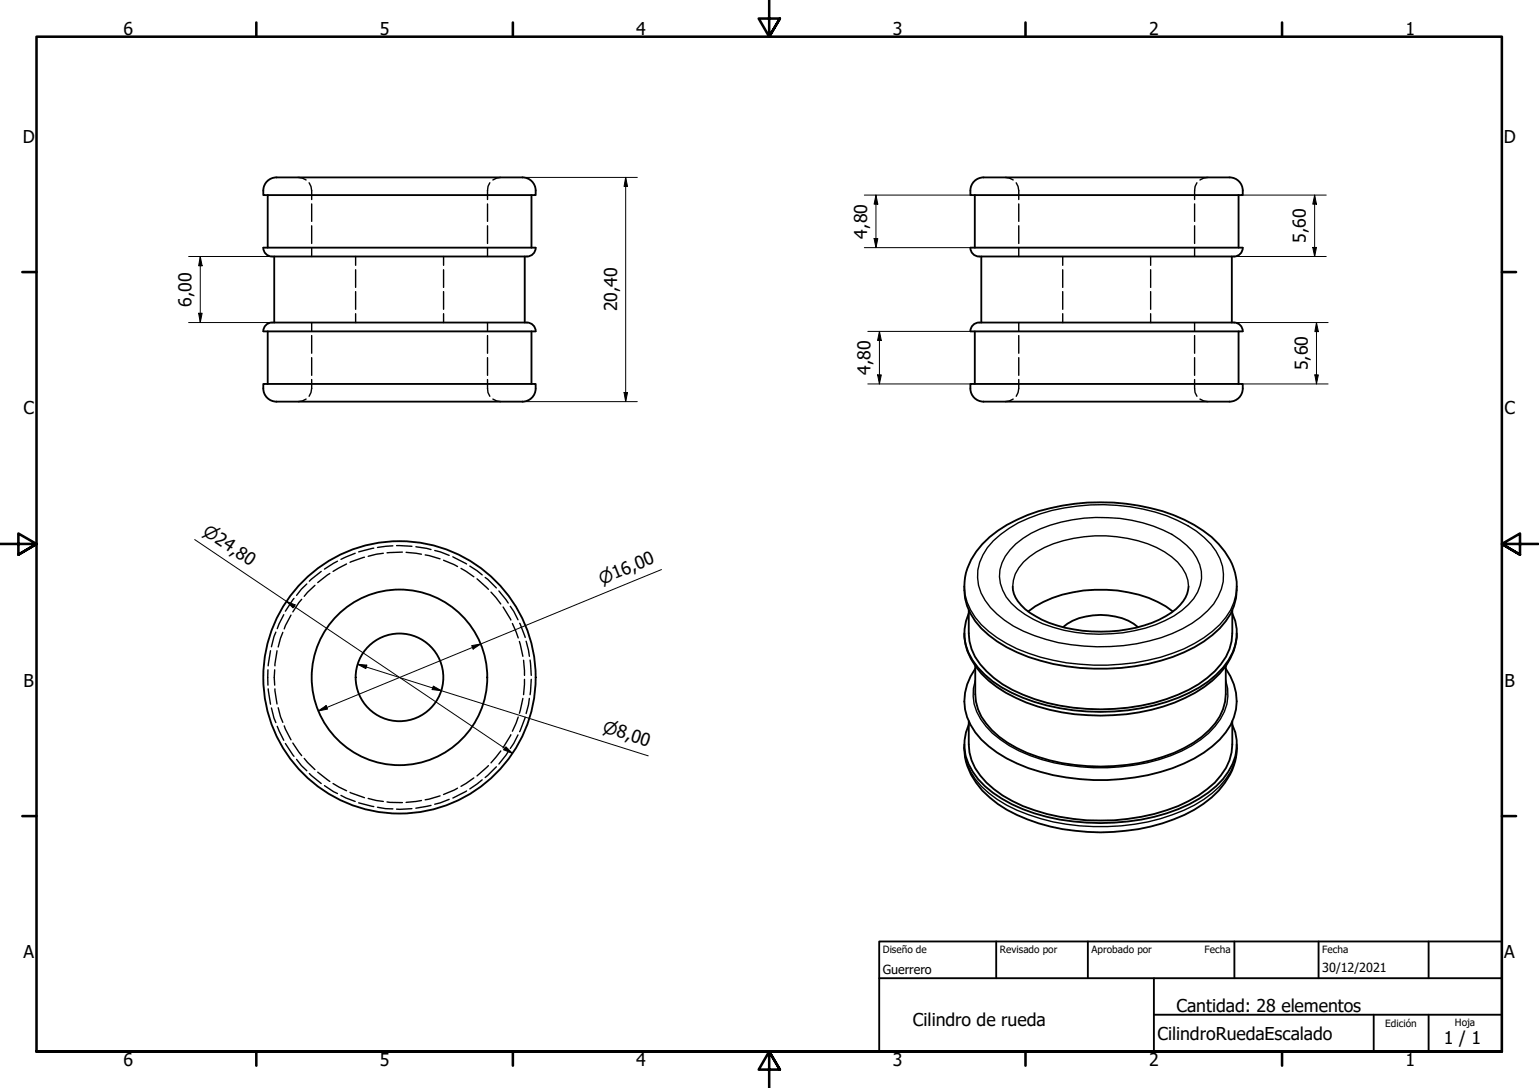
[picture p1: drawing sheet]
<svg xmlns="http://www.w3.org/2000/svg" width="420mm" height="297mm" viewBox="0 0 420 297" stroke-linecap="round" stroke-linejoin="round" font-family="sans-serif">
<!-- layer: Oculto (ISO) -->
<g fill="none" stroke="#000" stroke-width=".38">
<path d="M81.5 48.4l1 .2 1.1 .5M84.4 49.9l.5 1 .2 1.2v2.4M85.1 55.7v4.7M133.1 55.7v4.7M133.7 49.9l-.5 1-.1 3.6M136.7 48.4l-1.1 .2-1 .5M274.5 48.4l1.1 .2 1 .5M277.4 49.9l.5 1 .2 1.2v2.4M278.1 55.7v4.7M326.1 55.7v4.7M326.8 49.9l-.5 1-.2 3.6M329.7 48.4l-1.1 .2-1 .5"/>
<path d="M85.1 61.6v4.9M85.1 67.6v2.4M97.1 70v2.4M97.1 73.6v4.9M97.1 79.6v4.8M121.1 70v2.4M121.1 73.6v4.9M121.1 79.6v4.8M133.1 61.6v4.9M133.1 67.6v2.4M278.1 61.6v4.9M278.1 67.6v2.4"/>
<path d="M290.1 70v2.4M290.1 73.6v4.9M290.1 79.6v4.8M314.1 70v2.4M314.1 73.6v4.9M314.1 79.6v4.8M326.1 61.6v4.9M326.1 67.6v2.4M85.1 88.1v2.4M85.1 91.6v4.8M85.1 97.6v4.9M97.1 85.6v2.5"/>
<path d="M121.1 85.6v2.5M133.1 88.1v2.4M133.1 91.6v4.8M133.1 97.6v4.9M278.1 88.1v2.4M278.1 91.6v4.8M278.1 97.6v4.9M290.1 85.6v2.5M314.1 85.6v2.5M326.1 88.1v2.4M326.1 91.6v4.8M326.1 97.6v4.9"/>
<path d="M83.6 109l-1.1 .5-1 .2M85.1 103.6v2.4l-.2 1.2-.5 1M133.1 103.6l.1 3.6 .5 1M134.6 109l1 .5 1.1 .2M276.6 109l-1 .5-1.1 .2M278.1 103.6v2.4l-.2 1.2-.5 1M326.1 103.6l.2 3.6 .5 1M327.6 109l1 .5 1.1 .2M83.8 159.4l-1.5 1.4-1.3 1.7M86 159.8l-2.9 3M87.7 156l-3.2 2.7M90 156.6l-3.3 2.5"/>
<path d="M92.1 153.2l-3.5 2.2M94.6 154l-3.7 2M97 151.1l-3.9 1.6M99.5 152.1l-3.9 1.4M102 149.7l-4.1 1M104.6 151.1l-4.1 .8M107.3 149l-4.2 .5M108.3 149l4.2 .1M109.9 150.7l-4.2 .2M110.9 150.8l4.2 .5M113.5 149.3l4.2 .7M116.1 151.5l4 1.1"/>
<path d="M118.7 150.3l3.9 1.3M121.1 153l3.8 1.7M123.6 152l3.8 2M125.9 155.2l3.4 2.3M128.3 154.5l3.3 2.5M130.2 158l3.1 2.9M132.5 157.7l3 2.8M73.9 177.7l-.7 4.1M75.3 172.6l-.5 1.2-.7 2.8M75.6 177.7l-.5 4.1M77.2 172.6l-1.3 4M77.5 167.8l-1.8 3.8"/>
<path d="M79.4 167.9l-1.8 3.8M80.3 163.4l-2.4 3.5M82.4 163.6l-2.5 3.5M134 161.7l2.7 3.2M136.2 161.3l2.5 3.3M137.4 165.7l2 3.6M139.3 165.5l1 1.4 1.1 2.3M139.9 170.2l1.6 4M141.8 175.1l.9 4.1M141.9 170.2l1.5 3.8M143.6 175.1l.9 4.1M73.2 182.9v4.2"/>
<path d="M73.2 188.1l.7 4.2M74.1 193.3l.7 2.8 .5 1.2M75 182.9v4.2M75.1 188.1l.5 4.1M75.7 198.3l1.8 3.8M75.9 193.2l.7 2.5 .6 1.5M77.6 198.2l1.8 3.8M141.5 195.8l-1.6 3.8M142.7 190.7l-.9 4M142.9 180.3l.3 4.1M143.2 185.5l-.3 4.2M143.4 195.8l-1.5 4"/>
<path d="M144.5 190.7l-.9 4.1M144.7 180.2l.3 4.2M145 185.5l-.3 4.2M77.9 203l2.4 3.5M79.9 202.9l2.5 3.4M81 207.3l1.3 1.7 1.5 1.4M83.1 207.1l2.9 3M84.5 211.2l3.2 2.7M86.7 210.8l3.3 2.5M88.6 214.5l3.5 2.1M90.9 213.9l3.7 2M93.1 217.2l3.9 1.6"/>
<path d="M95.6 216.3l3.9 1.5M97.9 219.2l4.1 1M100.5 218l4.1 .8M105.7 218.9l4.2 .2M115.1 218.6l-4.2 .5M117.7 219.9l-4.2 .7M120.1 217.3l-4 1.1M122.6 218.2l-3.9 1.4M124.9 215.2l-3.8 1.7M127.4 215.9l-3.8 2M129.3 212.4l-3.4 2.3M131.6 212.9l-3.3 2.5"/>
<path d="M133.3 209l-3.1 2.8M135.5 209.3l-3 3M136.7 205l-2.7 3.3M138.7 205.2l-2.5 3.4M139.4 200.6l-2 3.6M141.4 200.6l-1.1 2.3-1 1.4M103.1 220.4l2.2 .4h2M112.5 220.8l-4.2 .1"/>
</g>
<!-- layer: Visible (ISO) -->
<g fill="none" stroke="#000" stroke-width=".51">
<path d="M71.9 52.1v1.2h74.3v-1.2M73.1 53.3v14.3M75.4 48.4h67.3M75.5 48.4a3.6 3.6 0 0 0-3.6 3.6M142.7 48.4a3.6 3.6 0 0 1 3.5 3.6M145.1 53.3v14.3M264.9 52.1v1.2h74.4v-1.2M266.1 53.3v14.3M335.7 48.4a3.6 3.6 0 0 1 3.6 3.6M335.7 48.4h-67.2a3.6 3.6 0 0 0-3.6 3.6M338.1 53.3v14.3M74.3 70a2.38 2.38 0 0 1-2.4-2.4h74.3a2.38 2.38 0 0 1-2.3 2.4h-69.6"/>
<path d="M74.9 70v18.1M143.3 70v18.1M267.3 70a2.38 2.38 0 0 1-2.4-2.4h74.4a2.38 2.38 0 0 1-2.4 2.4M267.3 70h69.6M267.9 70v18.1M336.3 70v18.1M71.9 90.5h74.3M73.1 90.5v14.3M74.3 88.1a2.38 2.38 0 0 0-2.4 2.3M74.3 88.1h69.6a2.38 2.38 0 0 1 2.3 2.3M145.1 90.5v14.3M264.9 90.5h74.4"/>
<path d="M266.1 90.5v14.3M267.3 88.1a2.38 2.38 0 0 0-2.4 2.3M267.3 88.1h69.6M336.9 88.1a2.38 2.38 0 0 1 2.4 2.3M338.1 90.5v14.3M75.4 109.7h67.3M75.5 109.7a3.8 3.8 0 0 1-3.6-4.9h74.3a3.9 3.9 0 0 1-3.5 4.9M335.7 109.7h-67.2a3.8 3.8 0 0 1-3.6-4.9h74.4a3.9 3.9 0 0 1-3.6 4.9M268.2 148.6a39.6 39.6 0 0 1 21.9-10.6 57.1 57.1 0 0 1 33.2 3.9 25.3 25.3 0 0 1 13.1 12.1 16.2 16.2 0 0 1-5.4 19.4 45.8 45.8 0 0 1-24.9 9 57.6 57.6 0 0 1-31.3-5.7 21.8 21.8 0 0 1-10.8-11.2 16.6 16.6 0 0 1 4.2-16.9zM263.3 172.9a18.2 18.2 0 0 0 8.9 14.7 51.4 51.4 0 0 0 31.8 7.6 47.9 47.9 0 0 0 24.7-7.6 18.2 18.2 0 0 0 8.9-14.7M264.5 167.4a13.3 13.3 0 0 0 2.5 14.9 32.8 32.8 0 0 0 15.4 9.3 59.8 59.8 0 0 0 42.3-2.4 24.2 24.2 0 0 0 11.8-11 12.6 12.6 0 0 0-.1-10.8M264.5 166.5v6.4a14.1 14.1 0 0 0 4.8 10.3 35.6 35.6 0 0 0 16.5 8.7 59.1 59.1 0 0 0 35.8-2.2 26.4 26.4 0 0 0 13.1-10.4l1-2.1 .5-2.1 .2-2.2v-6.4"/>
<path d="M276.5 160.1a10.1 10.1 0 0 0 6.3 8.2 35.9 35.9 0 0 0 20.2 4.1 32 32 0 0 0 18.1-6.1 8.7 8.7 0 0 0 3.4-6.2M280.7 166.9a32.4 32.4 0 0 1 21.3-5.9 31.4 31.4 0 0 1 18.2 5.9M290.2 171.2a17.2 17.2 0 0 1 14.3-2.9 12.6 12.6 0 0 1 6.2 2.9M264.5 197.9a12.7 12.7 0 0 0 1.1 12.8 28.4 28.4 0 0 0 13.6 10.2 61.1 61.1 0 0 0 42.5 0 28.4 28.4 0 0 0 13.6-10.2 12.7 12.7 0 0 0 1.1-12.8M264.5 196.9v6.3a15.6 15.6 0 0 0 6.8 12.2 42 42 0 0 0 21.7 8.2 56.6 56.6 0 0 0 31.5-4.9 25.4 25.4 0 0 0 10.2-9l1-2.1 .5-2.2 .2-2.2v-6.3M266.3 182.5a14.4 14.4 0 0 0 1.6 19.4 35.7 35.7 0 0 0 16.2 8.8 59.8 59.8 0 0 0 39.1-2.2 26.6 26.6 0 0 0 12.8-10.6 14.2 14.2 0 0 0-1.4-15.4M266.3 181.8v7.7a15 15 0 0 0 6.5 11.7 44 44 0 0 0 24.1 8 51.4 51.4 0 0 0 26.4-5 21.1 21.1 0 0 0 10.6-10.5l.6-2.1 .1-2.1v-7.7M263.3 203.2a16.6 16.6 0 0 0 4.9 12.6 39.6 39.6 0 0 0 21.9 10.6 58.5 58.5 0 0 0 33.2-3.9 25.8 25.8 0 0 0 13.1-12.1l.4-1.2a14.8 14.8 0 0 0 .8-6"/>
<circle cx="109.1" cy="184.9" r="37.2"/>
<circle cx="109.1" cy="184.9" r="24"/>
<circle cx="109.1" cy="184.9" r="12"/>
</g>
<!-- layer: Visible fina (ISO) -->
<path d="M271.2 147.6a38.9 38.9 0 0 1 22.9-9.4 52.1 52.1 0 0 1 27.4 3.9 22.1 22.1 0 0 1 11.6 10.4 12.1 12.1 0 0 1-1.8 12.4 30.7 30.7 0 0 1-17.5 10.1 54.9 54.9 0 0 1-34.4-2.7 22.8 22.8 0 0 1-11.6-10.4 12.1 12.1 0 0 1 1.8-12.4zM277.3 148.5a32.7 32.7 0 0 1 18.7-7 42.2 42.2 0 0 1 24 4.4 17 17 0 0 1 7.5 8.3 10.5 10.5 0 0 1-3.1 10.9 31 31 0 0 1-17.9 7.7 42.9 42.9 0 0 1-24.4-3.7 17.9 17.9 0 0 1-8.4-8 9.8 9.8 0 0 1 2-10.9zM263.3 160.1a16.3 16.3 0 0 0 6.6 12.3 45.8 45.8 0 0 0 24.9 8.9 56.1 56.1 0 0 0 31.3-5.6 21.8 21.8 0 0 0 10.8-11.2l.5-2.2 .2-2.2M276.5 160.1a11.6 11.6 0 0 1 6.5-9.4 36.9 36.9 0 0 1 34.9 0 11.8 11.8 0 0 1 6.6 9.4M266.3 185.8a12.5 12.5 0 0 0 2.9 12.5 31.2 31.2 0 0 0 15.2 9.1 56.7 56.7 0 0 0 38.2-2.4 22.7 22.7 0 0 0 11.7-10.7 12.3 12.3 0 0 0 .3-8.5M263.3 204.2a16.3 16.3 0 0 0 6.6 12.3 42.9 42.9 0 0 0 21.2 8.5 58.1 58.1 0 0 0 35-5.2 21.8 21.8 0 0 0 10.8-11.2l.5-2.2 .2-2.2" fill="none" stroke="#000" stroke-width=".38"/>
<!-- layer: Borde (ISO) -->
<g fill="none" stroke="#000" stroke-width=".7">
<path d="M70 6.1v3.9M140 6.1v3.9M210 0v10l-2.9-4.9h5.8l-2.9 4.9 2.9-4.9M280 6.1v3.9M350 6.1v3.9M6.1 74.3h3.9M410 74.3h3.9M0 148.5h10l-5-2.8v5.7l5-2.9-5 2.9M420 148.5h-10l5-2.8v5.7l-5-2.9 5 2.9M6.1 222.8h3.9M410 222.8h3.9M10 287.1v-277.1h400v277.1h-400h400"/>
<path d="M70 287.1v3.8M140 287.1v3.8M212.9 292l-2.9-4.9 2.9 4.9h-5.8l2.9-4.9v9.9M280 287.1v3.8M350 287.1v3.8"/>
</g>
<path d="M240 257h170v30.1h-170zM272 257v10.1M297 257v10.1M337 257v10.1M360 257v10.1M390 257v10.1M240 267.1h170M315 277h95M315 267.1v20M375 277v10.1M390 277v10.1" fill="none" stroke="#000" stroke-width=".51"/>
<!-- layer: Cota (ISO) -->
<g fill="none" stroke="#000" stroke-width=".27">
<path d="M142.7 48.4h31.3M170.8 48.4l.5 2.5h-.9zM170.8 48.4v61.3M236 53.3h28.9M239.1 53.3l.5 2.4h-1zM239.1 53.3v14.3M339.3 53.3h22.8M358.9 53.3l.5 2.4h-1zM358.9 53.3v16.7M51.5 70h22.8M54.7 70l.5 2.6h-1zM54.7 70v18.1"/>
<path d="M236 67.6h28.9M238.6 65.1h1l-.5 2.5zM336.9 70h25.2M358.4 67.5h1l-.5 2.5zM51.5 88.1h22.8M54.2 85.5h1l-.5 2.6zM236.9 90.5h28M240.1 90.5l.5 2.4h-1zM240.1 90.5v14.3M336.9 88.1h25.7M359.4 88.1l.5 2.4h-.9zM359.4 88.1v16.7"/>
<path d="M142.7 109.7h31.3M170.4 107.2h.9l-.5 2.5zM236.9 104.8h28M239.6 102.3h1l-.5 2.5zM339.3 104.8h23.3M359 102.3h.9l-.5 2.5zM53.1 147.3l86.9 58.4M180.6 155.5l-93.7 38.6M78.2 164.2l2.4 .9-.6 .9zM128.8 176.3l2.5-.5-2.1 1.4zM86.9 194.1l2.1-1.5 .4 1zM97.6 181.3l2.5 .3-.2 .9z"/>
<path d="M97.6 181.3l79.4 25.1M118.3 187.3l2.2 1.3-2.5-.3zM138.1 203.9l1.9 1.8-2.5-1z"/>
</g>
<g fill="#000">
<path d="M170.8 48.4l.5 2.5h-.9z" fill-rule="evenodd"/>
<path d="M239.1 53.3l.5 2.4h-1z" fill-rule="evenodd"/>
<path d="M358.9 53.3l.5 2.4h-1z" fill-rule="evenodd"/>
<path d="M54.7 70l.5 2.6h-1z" fill-rule="evenodd"/>
<path d="M238.6 65.1h1l-.5 2.5z" fill-rule="evenodd"/>
<path d="M358.4 67.5h1l-.5 2.5z" fill-rule="evenodd"/>
<path d="M54.2 85.5h1l-.5 2.6z" fill-rule="evenodd"/>
<path d="M240.1 90.5l.5 2.4h-1z" fill-rule="evenodd"/>
<path d="M359.4 88.1l.5 2.4h-.9z" fill-rule="evenodd"/>
<path d="M170.4 107.2h.9l-.5 2.5z" fill-rule="evenodd"/>
<path d="M239.6 102.3h1l-.5 2.5z" fill-rule="evenodd"/>
<path d="M359 102.3h.9l-.5 2.5z" fill-rule="evenodd"/>
<path d="M78.2 164.2l2.4 .9-.6 .9z" fill-rule="evenodd"/>
<path d="M128.8 176.3l2.5-.5-2.1 1.4z" fill-rule="evenodd"/>
<path d="M86.9 194.1l2.1-1.5 .4 1z" fill-rule="evenodd"/>
<path d="M97.6 181.3l2.5 .3-.2 .9z" fill-rule="evenodd"/>
<path d="M118.3 187.3l2.2 1.3-2.5-.3z" fill-rule="evenodd"/>
<path d="M138.1 203.9l1.9 1.8-2.5-1z" fill-rule="evenodd"/>
</g>
<g font-size="4.8">
<text x="33.7" y="9.6">6</text>
<text x="103.7" y="9.6">5</text>
<text x="173.7" y="9.6">4</text>
<text x="243.7" y="9.6">3</text>
<text x="313.7" y="9.6">2</text>
<text x="383.7" y="9.6">1</text>
<text x="6.2" y="38.9">D</text>
<text x="410.5" y="38.9">D</text>
<text x="236.7" y="65.1" transform="rotate(-90 236.7 65.1)">4,80</text>
<text x="356.5" y="66.3" transform="rotate(-90 356.5 66.3)">5,60</text>
<text x="52.3" y="83.7" transform="rotate(-90 52.3 83.7)">6,00</text>
<text x="168.5" y="85" transform="rotate(-90 168.5 85)">20,40</text>
<text x="357.1" y="101.1" transform="rotate(-90 357.1 101.1)">5,60</text>
<text x="237.7" y="102.3" transform="rotate(-90 237.7 102.3)">4,80</text>
<text x="6.4" y="113.1">C</text>
<text x="410.7" y="113.1">C</text>
<text x="6.4" y="187.4">B</text>
<text x="410.7" y="187.4">B</text>
<text x="6.4" y="261.7">A</text>
<text x="410.7" y="261.7">A</text>
<text x="249.2" y="280">Cilindro de rueda</text>
<text x="321.2" y="276.2">Cantidad: 28 elementos</text>
<text x="316" y="283.8">CilindroRuedaEscalado</text>
<text x="394.2" y="285">1 / 1</text>
<text x="33.7" y="290.9">6</text>
<text x="103.7" y="290.9">5</text>
<text x="173.7" y="290.9">4</text>
<text x="243.7" y="290.9">3</text>
<text x="313.7" y="290.9">2</text>
<text x="383.7" y="290.9">1</text>
</g>
<g font-size="4.6">
<text x="55.1" y="145.7" transform="rotate(34 55.1 145.7)">⌀24,80</text>
<text x="164.3" y="159.6" transform="rotate(-22 164.3 159.6)">⌀16,00</text>
<text x="164.3" y="199.9" transform="rotate(18 164.3 199.9)">⌀8,00</text>
</g>
<g font-size="3.4">
<text x="241" y="266">Guerrero</text>
<text x="361" y="265.5">30/12/2021</text>
</g>
<g font-size="2.7">
<text x="241" y="260.2">Diseño de</text>
<text x="273" y="260.1">Revisado por</text>
<text x="298" y="260.1">Aprobado por</text>
<text x="328.9" y="260.1">Fecha</text>
<text x="361" y="260.1">Fecha</text>
<text x="378.2" y="280.3">Edición</text>
<text x="397.2" y="280">Hoja</text>
</g>
</svg>
